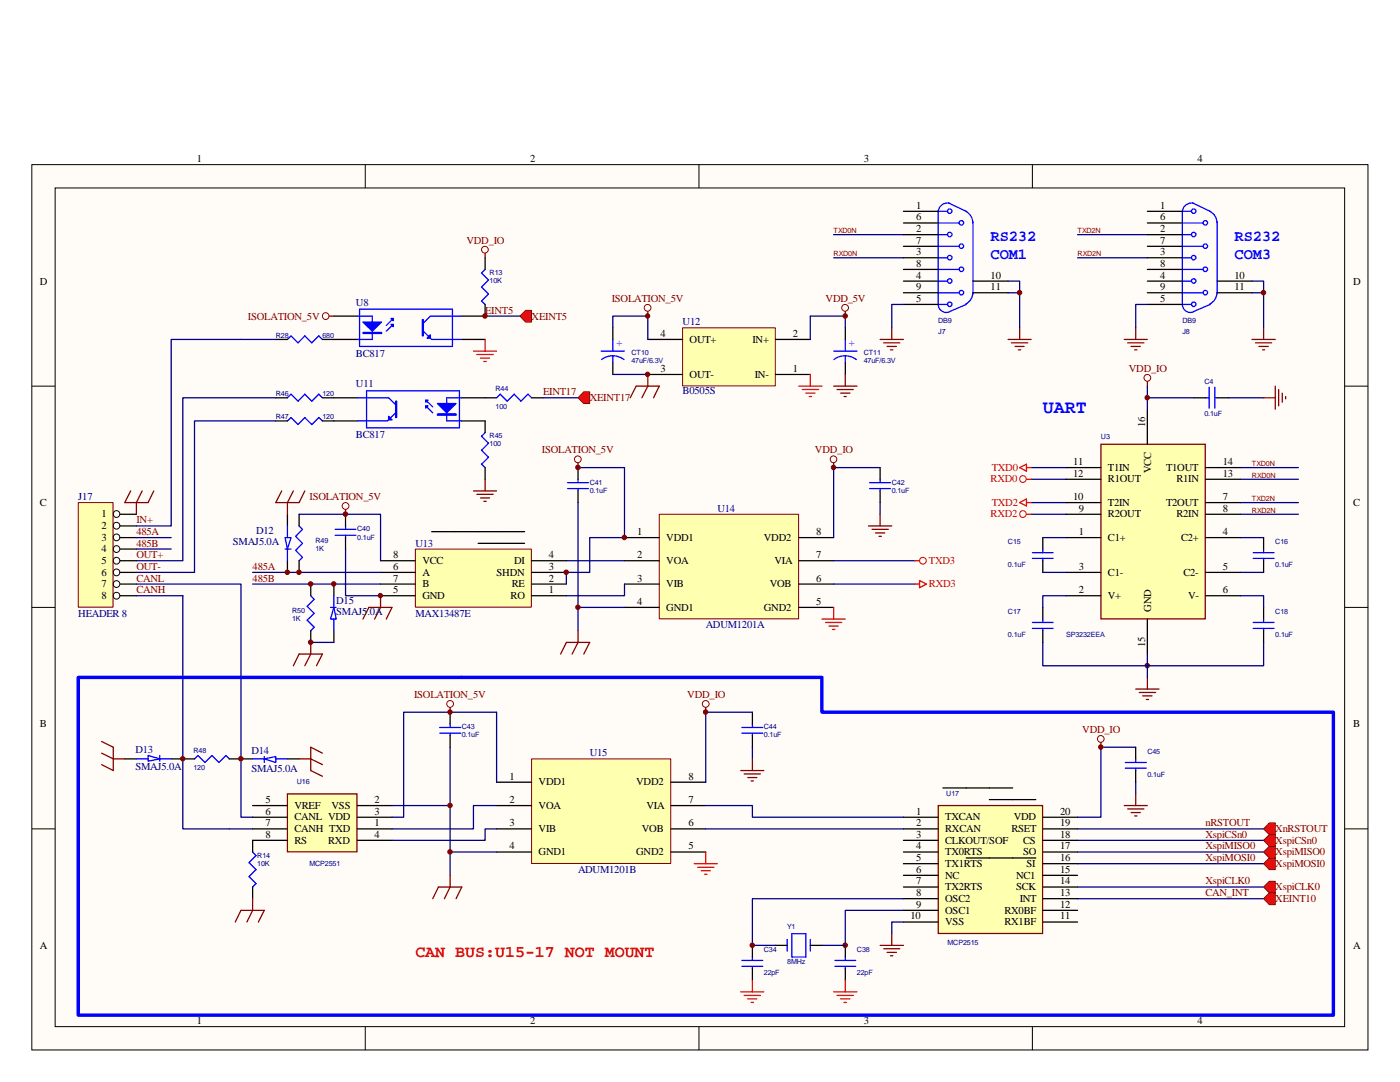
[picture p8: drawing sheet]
<svg xmlns="http://www.w3.org/2000/svg" width="279mm" height="216mm" viewBox="0 0 279 216" stroke-linecap="round" stroke-linejoin="round" font-family="sans-serif">
<path d="M6.3 32.9h266.7v176.6h-266.7z" fill="#fffcf8"/>
<g fill="none" stroke="#000" stroke-width=".2">
<path d="M6.3 32.9h266.7v176.6h-266.7zM11 37.5h257.4v167.4h-257.4zM72.9 32.9v4.6M139.5 32.9v4.6M206 32.9v4.6M6.3 77h4.7M268.4 77h4.6M6.3 121.2h4.7M268.4 121.2h4.6M6.3 165.4h4.7M268.4 165.4h4.6M72.9 204.9v4.6"/>
<path d="M139.5 204.9v4.6M206 204.9v4.6"/>
</g>
<g fill="none" stroke="#000080" stroke-width=".25">
<path d="M166.4 46.8h13.9M166.4 51.4h13.9M201.2 58.4h2.3M215.1 46.8h13.9M215.1 51.4h13.9M249.9 58.4h2.3M229 79.4h9.3M245.2 79.4h7M205.8 95.6h7M205.8 93.3h7M247.5 95.6h11.6M247.5 93.3h11.6"/>
<path d="M205.8 100.3h7M205.8 102.6h7M208.1 107.3h4.7M208.1 114.2h4.7M247.5 100.3h11.6M247.5 102.6h11.6M247.5 107.3h4.7M247.5 114.2h4.7"/>
</g>
<circle cx="229" cy="132.8" r=".45" fill="#800000" stroke="#800000" stroke-width=".2"/>
<path d="M206 124.2h4.2M206 125.4h4.2M208.1 123.5v.7M208.1 125.4v.5" fill="none" stroke="#00f" stroke-width=".25"/>
<path d="M208.1 121.2v2.3M208.1 125.9v2.3" fill="none" stroke="#000" stroke-width=".25"/>
<path d="M219.7 88.6h20.8v34.9h-20.8z" fill-rule="evenodd" fill="#ffffb0" stroke="#800000" stroke-width=".25"/>
<g fill="none" stroke="#000" stroke-width=".25">
<path d="M180.3 42.2h6.9M180.3 46.8h6.9M180.3 51.4h6.9M180.3 56.1h6.9M180.3 44.5h6.9M180.3 49.1h6.9M180.3 53.8h6.9M180.3 58.4h6.9M194.2 56.1h7M194.2 58.4h7M229 42.2h7M229 46.8h7"/>
<path d="M229 51.4h7M229 56.1h7M229 44.5h7M229 49.1h7M229 53.8h7M229 58.4h7M242.9 56.1h7M242.9 58.4h7M180.3 60.7h6.9M229 60.7h7M238.3 79.4h2.3M242.9 79.4h2.3"/>
<path d="M212.8 93.3h6.9M212.8 95.6h6.9M229 81.7v6.9M240.6 93.3h6.9M240.6 95.6h6.9M208.1 107.3v2.3M208.1 111.9v2.3M212.8 102.6h6.9M212.8 100.3h6.9M212.8 107.3h6.9M212.8 114.2h6.9M212.8 118.9h6.9"/>
<path d="M240.6 102.6h6.9M240.6 100.3h6.9M240.6 107.3h6.9M240.6 114.2h6.9M240.6 118.9h6.9M252.2 107.3v2.3M252.2 111.9v2.3M229 123.5v7M252.2 121.2v2.3M252.2 125.9v2.3"/>
</g>
<g fill="none" stroke="#00f" stroke-width=".25">
<path d="M187.2 56.1h1.9M187.2 58.4h4.2M187.2 49.1h4.2M187.2 44.5h4.2M187.2 51.4h1.9M187.2 46.8h1.9M187.2 53.8h4.2M189.1 42.2h-1.9v18.5M189.3 40.5l3.5 1.7M189.5 40.6a1.85 1.85 0 0 0-2.3 1.7M192.7 42.2a2.56 2.56 0 0 1 1.4 2.2M194.1 58.4a2.54 2.54 0 0 1-1.4 2.3"/>
<path d="M194.2 44.2v14.5M236 56.1h1.8M236 58.4h4.1M236 49.1h4.1M236 44.5h4.1M236 51.4h1.8M236 46.8h1.8M236 53.8h4.1M237.8 42.2h-1.8v18.5M238 40.5l3.5 1.7M238.2 40.6a1.82 1.82 0 0 0-2.2 1.7M241.4 42.2a2.52 2.52 0 0 1 1.5 2.2"/>
<path d="M242.9 58.4a2.51 2.51 0 0 1-1.5 2.3M242.9 44.2v14.5M187.2 60.7a1.62 1.62 0 0 0 2.4 1.5l3.2-1.5M187.2 60.7h1.9M236 60.7a1.58 1.58 0 0 0 2.3 1.5l3.2-1.5M236 60.7h1.8M240.6 79.4h.7M241.3 77.3v4.1M242.4 79.4h.5M242.4 77.3v4.1M206 110.3h4.2M206 111.4h4.2"/>
<path d="M208.1 109.6v.7M208.1 111.4v.5M250.1 110.3h4.2M250.1 111.4h4.2M252.2 109.6v.7M252.2 111.4v.5M250.1 124.2h4.2M250.1 125.4h4.2M252.2 123.5v.7M252.2 125.4v.5"/>
<circle cx="189.5" cy="46.8" r=".45"/>
<circle cx="189.5" cy="56.1" r=".45"/>
<circle cx="189.5" cy="51.4" r=".45"/>
<circle cx="189.5" cy="42.1" r=".45"/>
<circle cx="191.9" cy="44.5" r=".45"/>
<circle cx="191.9" cy="53.7" r=".45"/>
<circle cx="191.9" cy="49.1" r=".45"/>
<circle cx="191.9" cy="58.4" r=".45"/>
<circle cx="238.2" cy="56.1" r=".45"/>
<circle cx="238.2" cy="46.8" r=".45"/>
<circle cx="238.2" cy="51.4" r=".45"/>
<circle cx="238.2" cy="42.1" r=".45"/>
<circle cx="240.6" cy="44.5" r=".45"/>
<circle cx="240.6" cy="53.7" r=".45"/>
<circle cx="240.6" cy="49.1" r=".45"/>
<circle cx="240.6" cy="58.4" r=".45"/>
<circle cx="189.5" cy="60.7" r=".45"/>
<circle cx="238.2" cy="60.7" r=".45"/>
</g>
<g fill="none" stroke="#800000" stroke-width=".25">
<path d="M175.6 67.7h4.7M176.4 68.4h3.2M177 69.1h1.9M177.7 69.8h.5M178 65.4v2.3M201.2 67.7h4.6M201.8 68.4h3.3M202.6 69.1h1.8M203.2 69.8h.5M203.5 65.4v2.3M224.4 67.7h4.6M225 68.4h3.3"/>
<path d="M225.7 69.1h1.9M226.4 69.8h.5M226.7 65.4v2.3M229 76.1v.9M249.9 67.7h4.6M250.6 68.4h3.2M251.2 69.1h1.9M252 69.8h.4M252.2 79.4h2.3M252.2 65.4v2.3M254.5 77v4.7M255.2 77.7v3.3"/>
<path d="M255.9 78.4v1.9M256.6 79.1v.5M226.7 137.5h4.6M227.4 138.2h3.2M228 138.9h1.9M228.8 139.6h.4M229 135.2v2.3"/>
</g>
<circle cx="229" cy="75.4" r=".68" fill="none" stroke="#800000" stroke-width=".2"/>
<g fill="none" stroke="#f00" stroke-width=".2">
<circle cx="204.1" cy="95.6" r=".67"/>
<circle cx="204.1" cy="102.6" r=".67"/>
</g>
<path d="M203.5 93.3l1.4-.7v1.4zM204.9 95.6h.9M204.9 93.3h.9M203.5 100.3l1.4-.7v1.4zM204.9 102.6h.9M204.9 100.3h.9" fill="none" stroke="#f00" stroke-width=".25"/>
<g fill="none" stroke="#000080" stroke-width=".25">
<path d="M201.2 56.1h2.3v9.3M249.9 56.1h2.3v9.3M180.3 60.7h-2.3v4.7M229 60.7h-2.3v4.7M229 77v4.7M212.8 118.9h-4.7v2.3M247.5 118.9h4.7v2.3M208.1 128.2v4.6h44.1v-4.6M229 130.5v4.7M226.7 156.1v2.3M215.1 177h37.1M215.1 165.4h37.1"/>
<path d="M215.1 167.7h37.1M215.1 170h37.1M215.1 172.3h37.1M215.1 179.3h37.1"/>
</g>
<path d="M187.2 160.7h20.9v25.6h-20.9z" fill-rule="evenodd" fill="#ffffb0" stroke="#800000" stroke-width=".25"/>
<g fill="none" stroke="#000" stroke-width=".25">
<path d="M188.2 157.2h13.9M197.4 159.6h9.3M180.3 163.1h6.9M180.3 165.4h6.9M180.3 167.7h6.9M180.3 170h6.9M180.3 172.3h6.9M180.3 174.7h6.9M180.3 177h6.9M180.3 179.3h6.9M192.8 171.2h13.9M208.1 163.1h7"/>
<path d="M208.1 165.4h7M208.1 167.7h7M208.1 170h7M208.1 172.3h7M208.1 174.7h7M208.1 177h7M208.1 179.3h7M180.3 181.7h6.9M180.3 184h6.9M208.1 181.7h7M208.1 184h7"/>
</g>
<circle cx="219.7" cy="147.4" r=".67" fill="none" stroke="#800000" stroke-width=".2"/>
<path d="M219.7 148.2v.9M226.7 158.4v2.3M224.4 160.7h4.6M225 161.4h3.3M225.7 162.1h1.9M226.4 162.8h.5M175.6 188.6h4.7M176.4 189.3h3.2M177 190h1.9M177.7 190.7h.5M178 186.3v2.3" fill="none" stroke="#800000" stroke-width=".25"/>
<path d="M226.7 149.1h-7v14h-4.6M180.3 179.3h-30.1v9.3M180.3 181.7h-11.6v6.9M180.3 184h-2.3v2.3" fill="none" stroke="#000080" stroke-width=".25"/>
<g fill="#f00" stroke="#800000" stroke-width=".2">
<path d="M253.3 171.2h1.2v2.3h-1.2l-1.1-1.2z" fill-rule="evenodd"/>
<path d="M253.3 168.9h1.2v2.3h-1.2l-1.1-1.2z" fill-rule="evenodd"/>
<path d="M253.3 166.5h1.2v2.4h-1.2l-1.1-1.2z" fill-rule="evenodd"/>
<path d="M253.3 175.9h1.2v2.3h-1.2l-1.1-1.2z" fill-rule="evenodd"/>
</g>
<g fill="none" stroke="#00f" stroke-width=".25">
<path d="M224.6 152.1h4.2M224.6 153.3h4.2M226.7 151.4v.7M226.7 153.3v.5M148 191.6h4.2M148 192.8h4.2M150.2 191v.6M150.2 192.8v.5M157.1 187.5v2.3M158 186.3h2.8v4.7h-2.8zM161.7 187.5v2.3M166.6 191.6h4.2"/>
<path d="M166.6 192.8h4.2M168.7 191v.6M168.7 192.8v.5"/>
</g>
<path d="M226.7 149.1v2.3M226.7 153.8v2.3M150.2 188.6v2.4M150.2 193.3v2.3M154.8 188.6h2.3M161.7 188.6h2.3M168.7 188.6v2.4M168.7 193.3v2.3" fill="none" stroke="#000" stroke-width=".25"/>
<path d="M150.2 188.6h4.6M164 188.6h4.7" fill="none" stroke="#000080" stroke-width=".25"/>
<g fill="#800000" stroke="#800000" stroke-width=".2">
<circle cx="150.1" cy="188.6" r=".45"/>
<circle cx="168.7" cy="188.6" r=".45"/>
</g>
<path d="M147.8 197.9h4.6M148.5 198.6h3.3M149.2 199.3h1.8M150.2 195.6v2.3M166.4 197.9h4.6M167 198.6h3.3M167.8 199.3h1.8M168.7 195.6v2.3M149.9 200h.5M168.4 200h.5" fill="none" stroke="#f00" stroke-width=".25"/>
<g fill="#f00" stroke="#800000" stroke-width=".2">
<path d="M253.3 164.2h1.2v2.3h-1.2l-1.1-1.1z" fill-rule="evenodd"/>
<path d="M253.3 178.2h1.2v2.3h-1.2l-1.1-1.2z" fill-rule="evenodd"/>
</g>
<path d="M106.1 151.5h27.8v20.8h-27.8z" fill="#ffffb0"/>
<g fill="none" stroke="#800000" stroke-width=".2">
<path d="M106.1 151.4h27.8v20.9h-27.8z"/>
<circle cx="89.8" cy="140.5" r=".68"/>
<circle cx="140.8" cy="140.5" r=".68"/>
</g>
<path d="M89.8 142.1v2.3M89.8 146.8v2.3M99.1 156.1h7M133.9 156.1h6.9M150.2 142.1v2.3M150.2 146.8v2.3M99.1 160.7h7M99.1 165.4h7M99.1 170h7M133.9 160.7h6.9M133.9 165.4h6.9M133.9 170h6.9" fill="none" stroke="#000" stroke-width=".25"/>
<path d="M138.6 172.3h4.6M139.2 173.1h3.3M140 173.7h1.8M140.6 174.5h.5M140.8 170v2.3" fill="none" stroke="#f00" stroke-width=".25"/>
<path d="M89.8 141.2v.9M140.8 141.2v.9M147.8 153.8h4.6M148.5 154.4h3.3M149.2 155.2h1.8M149.9 155.8h.5M150.2 151.4v2.4M86.4 179.3l1.1-2.3h4.7l-1.2 2.3M89.8 174.7v2.3l-1.1 2.3" fill="none" stroke="#800000" stroke-width=".25"/>
<path d="M89.8 142.1h9.3v14M89.8 149.1v25.6M150.2 142.1h-9.4v14M150.2 149.1v2.3M140.8 160.7h9.4v2.4h30.1M140.8 165.4h39.5" fill="none" stroke="#000080" stroke-width=".25"/>
<path d="M87.8 145.2h4.1M87.8 146.3h4.1M89.8 144.4v.8M89.8 146.3v.5M148 145.2h4.2M148 146.3h4.2M150.2 144.4v.8M150.2 146.3v.5" fill="none" stroke="#00f" stroke-width=".25"/>
<path d="M57.4 158.4h13.8v11.6h-13.8z" fill-rule="evenodd" fill="#ffffb0" stroke="#800000" stroke-width=".25"/>
<path d="M50.4 160.7h7M50.4 163.1h7M50.4 165.4h7M50.4 177v2.3M57.4 167.7h-7v2.3M71.3 160.7h6.9M71.3 163.1h6.9M71.3 165.4h6.9M71.3 167.7h6.9" fill="none" stroke="#000" stroke-width=".25"/>
<path d="M89.8 142.1h-9.2v21h-2.4M78.2 160.7h11.6M89.8 170h9.3M99.1 160.7h-4.6v4.7h-16.3M99.1 165.4h-2.3v2.3h-18.6" fill="none" stroke="#000080" stroke-width=".25"/>
<path d="M50.4 170l.7 .7-1.4 1.4 1.4 1.4-1.4 1.4 1.4 1.4-.7 .7" fill="none" stroke="#00f" stroke-width=".25"/>
<path d="M50.4 179.3v2.4l-1.1 2.3M46.9 184l1.2-2.3h4.6l-1.1 2.3" fill="none" stroke="#800000" stroke-width=".25"/>
<path d="M15.7 100.3h6.9v20.9h-6.9z" fill="#ffffb0"/>
<path d="M15.6 100.3h7v20.9h-7z" fill="none" stroke="#800000" stroke-width=".2"/>
<g fill="none" stroke="#000" stroke-width=".2">
<circle cx="23.2" cy="102.6" r=".67"/>
<circle cx="23.2" cy="111.9" r=".67"/>
<circle cx="23.2" cy="114.2" r=".67"/>
<circle cx="23.2" cy="107.2" r=".67"/>
<circle cx="23.2" cy="118.9" r=".67"/>
<circle cx="23.2" cy="104.9" r=".67"/>
<circle cx="23.2" cy="116.5" r=".67"/>
<circle cx="23.2" cy="109.5" r=".67"/>
</g>
<path d="M24 102.6h3.2M24 104.9h3.2M24 107.3h3.2M24 109.6h3.2M24 111.9h3.2M24 114.2h3.2M24 116.5h3.2M24 118.9h3.2M24.9 151.4h2.3M34.2 151.4h4.6M45.8 151.4h4.6M57.4 151.4h2.3" fill="none" stroke="#000" stroke-width=".25"/>
<path d="M27.2 116.5h20.9v46.6h2.3M27.2 118.9h9.3v46.5h13.9" fill="none" stroke="#000080" stroke-width=".25"/>
<path d="M27.2 151.4h2.3M29.5 151.4v-.7l2.4 .7M29.5 151.4v.5l2.4-.5M31.9 151.4h2.3M31.9 150.7v1.2M38.8 151.4l.7-.7 1.4 1.4 1.4-1.4 1.4 1.4 1.4-1.4 .7 .7M50.4 151.4h2.3M52.7 151.4l2.3 .7v-.7M52.7 151.4l2.3-.4v.4M52.7 151v1.1M55 151.4h2.4" fill="none" stroke="#00f" stroke-width=".25"/>
<path d="M20.3 148l2.3 1.1v4.7l-2.3-1.2M20.3 150.3l2.3 1.1h2.3M59.7 151.4h2.3l2.3 1.2M64.3 150.3l-2.3-1.2v4.7l2.3 1.1" fill="none" stroke="#800000" stroke-width=".25"/>
<g fill="#800000" stroke="#800000" stroke-width=".2">
<circle cx="140.8" cy="142.1" r=".45"/>
<circle cx="89.8" cy="142.1" r=".45"/>
<circle cx="89.8" cy="160.7" r=".45"/>
<circle cx="89.8" cy="170" r=".45"/>
</g>
<path d="M131.6 102.7h27.8v20.8h-27.8z" fill="#ffffb0"/>
<g fill="none" stroke="#800000" stroke-width=".2">
<path d="M131.6 102.6h27.8v20.9h-27.8z"/>
<circle cx="115.3" cy="91.6" r=".68"/>
<circle cx="166.3" cy="91.6" r=".67"/>
</g>
<path d="M115.4 93.3v2.3M115.4 98v2.3M175.6 93.3v2.3M175.6 98v2.3M124.6 107.3h7M124.6 111.9h7M124.6 116.5h7M159.4 107.3h7M159.4 111.9h7M159.4 116.5h7M124.6 121.2h7M159.4 121.2h7" fill="none" stroke="#000" stroke-width=".25"/>
<path d="M182.6 116.5h.9M182.6 111.9h.9M183.5 115.9l1.4 .6-1.4 .8zM164 123.5h4.7M164.8 124.2h3.2M165.4 124.9h1.9M166.2 125.6h.4M166.4 121.2v2.3" fill="none" stroke="#f00" stroke-width=".25"/>
<path d="M115.4 92.4v.9M166.4 92.4v.9M173.3 104.9h4.7M174 105.6h3.3M174.7 106.3h1.9M175.4 107h.5M175.6 102.6v2.3M111.9 130.5l1.1-2.3h4.7l-1.2 2.3M115.4 125.9v2.3l-1.2 2.3" fill="none" stroke="#800000" stroke-width=".25"/>
<path d="M115.4 93.3h9.2v14M175.6 93.3h-9.2v14M115.4 100.3v25.6M166.4 116.5h16.2M166.4 111.9h16.2M175.6 100.3v2.3M115.4 121.2h9.2" fill="none" stroke="#000080" stroke-width=".25"/>
<path d="M113.3 96.3h4.1M113.3 97.5h4.1M115.4 95.6v.7M115.4 97.5v.5M173.6 96.3h4.1M173.6 97.5h4.1M175.6 95.6v.7M175.6 97.5v.5" fill="none" stroke="#00f" stroke-width=".25"/>
<circle cx="184.2" cy="111.9" r=".68" fill="none" stroke="#f00" stroke-width=".2"/>
<g fill="#800000" stroke="#800000" stroke-width=".2">
<circle cx="219.7" cy="149.1" r=".45"/>
<circle cx="229" cy="79.3" r=".45"/>
<circle cx="252.2" cy="58.4" r=".45"/>
<circle cx="166.3" cy="93.3" r=".45"/>
<circle cx="115.3" cy="93.3" r=".45"/>
<circle cx="115.3" cy="121.2" r=".45"/>
</g>
<path d="M82.9 109.6h23.1v11.6h-23.1z" fill="#ffffb0"/>
<g fill="none" stroke="#800000" stroke-width=".2">
<path d="M82.9 109.6h23.1v11.6h-23.1z"/>
<circle cx="96.8" cy="49.8" r=".68"/>
<circle cx="65" cy="63.1" r=".67"/>
<circle cx="69" cy="101" r=".68"/>
</g>
<g fill="none" stroke="#000" stroke-width=".25">
<path d="M96.8 51.4v2.4M55 79.4h2.4M55 67.7h2.4M64.3 79.4h7M64.3 67.7h7M66.6 63.1h4.7M92.2 79.4h6.9M92.2 67.7h4.6M96.8 60.7v2.4h-4.6M106.1 79.4h2.3M55 84h2.4M64.3 84h7"/>
<path d="M92.2 84h4.6M57.4 102.6v2.3M57.4 111.9v2.3M59.7 102.6v2.3M59.7 111.9v2.3M62 116.5v2.4M66.6 116.5v2.4M69 102.6v2.3M69 107.3v2.3M75.9 118.9h7M75.9 116.5h7M75.9 114.2h7"/>
<path d="M75.9 111.9h7M86.1 106.1h18.6M95.4 108.4h9.3M106.1 118.9h6.9M106.1 116.5h6.9M106.1 114.2h6.9M106.1 111.9h6.9M62 125.9v2.3M66.6 125.9v2.3"/>
</g>
<g fill="none" stroke="#800000" stroke-width=".25">
<path d="M96.8 50.5v.9M65.7 63.1h.9M26.1 98l-1.2 2.3h4.6l1.2-2.3M28.4 98l-1.2 2.3v2.3M94.5 98h4.6M95.2 98.6h3.2M95.9 99.4h1.8M96.8 95.6v2.4M69 101.7v.9M75.9 118.9v2.3l-1.1 2.3M96.6 100h.4M58.5 132.8l1.2-2.3h4.6l-1.1 2.3"/>
<path d="M62 128.2v2.3l-1.2 2.3M72.4 123.5l1.2-2.3h4.6l-1.1 2.3"/>
</g>
<g fill="none" stroke="#00f" stroke-width=".25">
<path d="M96.8 53.8l-.7 .7 1.4 1.4-1.4 1.4 1.4 1.4-1.4 1.4 .7 .6M57.4 79.4l.7-.7 1.4 1.4 1.3-1.4 1.4 1.4 1.4-1.4 .7 .7M57.4 67.7l.7-.7 1.4 1.4 1.3-1.4 1.4 1.4 1.4-1.4 .7 .7M71.3 79.4h6.3l1.4 1.3M71.3 63.1h3v4.6h-3M71.8 61.7h18.5v7.4h-18.5zM73.2 78h18.5v7.4h-18.5zM78.5 64.7l-1.4 1.4M78.5 63.5l-1.4 1.4M84.5 66.1l1.6 1.6h6.1M85 79.8l1.4 1.4M92.2 79.4h-3v4.6h3"/>
<path d="M92.2 63.1h-6.3l-1.4 1.4M99.1 79.4l.7-.7 1.4 1.4 1.4-1.4 1.4 1.4 1.4-1.4 .7 .7M57.4 84l.7-.7 1.4 1.4 1.3-1.4 1.4 1.4 1.4-1.4 .7 .7M79 82.4l-1.7 1.6h-6M85 81l1.4 1.4M56.9 109.6h1.2M57.4 107.3h.7l-.7 2.3M57.4 107.3h-.5l.5 2.3M57.4 104.9v2.4M57.4 109.6v2.3M59.7 104.9l.7 .7-1.4 1.4 1.4 1.4-1.4 1.4 1.4 1.4-.7 .7M62 118.9l.7 .7-1.4 1.4 1.4 1.4-1.4 1.3 1.4 1.4-.7 .8"/>
<path d="M66.6 118.9v2.3M66.9 105.6h4.1M66.9 106.8h4.1M69 104.9v.7M69 106.8v.5M66 121.2h1.1M66.6 121.2l-.6 2.3h.6M66.6 121.2l.5 2.3h-.5M66.6 123.5v2.4"/>
</g>
<g fill="none" stroke="#000080" stroke-width=".25">
<path d="M55 79.4h-18.5v32.5h-9.3M55 67.7h-20.8v37.2h-7M96.8 63.1h7M108.4 79.4h7M55 84h-16.2v30.2h-11.6M27.2 107.3h7M27.2 109.6h7M50.4 116.5h16.2M59.7 102.6h16.2v9.3M69 109.6v9.3h6.9M113 111.9h11.6M124.6 116.5v2.4h-11.6"/>
<path d="M62 128.2h4.6"/>
</g>
<g fill="#00f" stroke="#00f" stroke-width=".25">
<path d="M87.3 80.5h3.7l-1.8 1.9z" fill-rule="evenodd"/>
<path d="M87.3 82.6h3.7v.2h-3.7z" fill-rule="evenodd"/>
<path d="M85 79.8h.4l-.4 .5z" fill-rule="evenodd"/>
<path d="M85 81h.4l-.4 .4z" fill-rule="evenodd"/>
<path d="M79 80.1h.2v3.2h-.2z" fill-rule="evenodd"/>
<path d="M77.6 83.1l.6 .7h-.6z" fill-rule="evenodd"/>
<path d="M72.4 64.3h3.8l-1.9 1.8z" fill-rule="evenodd"/>
<path d="M72.4 66.3h3.8v.2h-3.8z" fill-rule="evenodd"/>
<path d="M78 63.5h.5v.5z" fill-rule="evenodd"/>
<path d="M78 64.7h.5v.5z" fill-rule="evenodd"/>
<path d="M84.3 63.8h.2v3.2h-.2z" fill-rule="evenodd"/>
<path d="M85.9 66.8v.7h-.7z" fill-rule="evenodd"/>
</g>
<g fill="#800000" stroke="#800000" stroke-width=".2">
<circle cx="48.1" cy="151.4" r=".45"/>
<circle cx="75.9" cy="118.8" r=".44"/>
<circle cx="68.9" cy="102.6" r=".45"/>
</g>
<path d="M94.5 70.1h4.6M95.2 70.7h3.2M95.9 71.5h1.8M96.6 72.1h.4M96.8 67.7v2.4" fill="none" stroke="#f00" stroke-width=".25"/>
<path d="M136.3 65.4h18.4v11.6h-18.4z" fill="#ffffb0"/>
<g fill="none" stroke="#800000" stroke-width=".2">
<path d="M136.2 65.4h18.5v11.6h-18.5z"/>
<circle cx="129.2" cy="61.4" r=".68"/>
<circle cx="168.7" cy="61.4" r=".68"/>
</g>
<path d="M129.3 74.7h6.9M129.3 67.7h6.9M154.8 74.7h6.9M154.8 67.7h6.9M168.7 65.4v2.3M168.7 72.4v2.3M96.8 84v2.3M96.8 93.3v2.3" fill="none" stroke="#000" stroke-width=".25"/>
<path d="M125.8 79.4l1.2-2.4h4.6l-1.2 2.4M129.3 74.7v2.3l-1.2 2.4M129.3 62.1v1M166.4 77h4.6M167 77.7h3.3M167.8 78.4h1.8M168.4 79.1h.5M168.7 62.1v1M168.7 74.7v2.3" fill="none" stroke="#800000" stroke-width=".25"/>
<path d="M129.3 63.1v4.6M168.7 65.4v-2.3h-7v4.6" fill="none" stroke="#000080" stroke-width=".25"/>
<path d="M159.4 77h4.6M160.1 77.7h3.3M160.8 78.4h1.8M161.5 79.1h.5M161.7 74.7v2.3" fill="none" stroke="#f00" stroke-width=".25"/>
<path d="M166.4 70.1h4.6M166.4 71.8a3.7 3.7 0 0 1 4.5 0M168.7 67.7v2.4M168.7 71v1.4M96.8 86.3l-.7 .7 1.4 1.4-1.4 1.4 1.4 1.4-1.4 1.4 .7 .7" fill="none" stroke="#00f" stroke-width=".25"/>
<g fill="#800000" stroke="#800000" stroke-width=".2">
<circle cx="203.5" cy="58.4" r=".45"/>
<circle cx="168.7" cy="63.1" r=".45"/>
</g>
<g fill="#f00" stroke="#800000" stroke-width=".2">
<path d="M103.8 63.1l1.1-1.2h1.2v2.4h-1.2z" fill-rule="evenodd"/>
<path d="M116.5 78.2h1.2v2.3h-1.2l-1.1-1.1z" fill-rule="evenodd"/>
</g>
<path d="M120 70.1h4.6M122.3 71l1.4 .3 .8 .5M122.3 71l-1.4 .3-.8 .5M122.3 67.7v2.4M122.3 71v1.4" fill="none" stroke="#00f" stroke-width=".25"/>
<path d="M122.3 65.4v2.3M122.3 72.4v2.3" fill="none" stroke="#000" stroke-width=".25"/>
<path d="M122.3 74.7h7M129.3 63.1h-7v2.3M50.4 114.2h25.5M66.6 116.5h9.3M124.6 107.3h-6.9v6.9h-4.7v2.3" fill="none" stroke="#000080" stroke-width=".25"/>
<g fill="#800000" stroke="#800000" stroke-width=".2">
<circle cx="129.2" cy="74.7" r=".44"/>
<circle cx="129.2" cy="63.1" r=".44"/>
<circle cx="96.8" cy="63.1" r=".45"/>
<circle cx="62" cy="116.5" r=".45"/>
<circle cx="62" cy="128.2" r=".45"/>
<circle cx="59.7" cy="114.2" r=".45"/>
<circle cx="66.6" cy="116.5" r=".45"/>
<circle cx="36.5" cy="151.4" r=".45"/>
<circle cx="57.3" cy="114.2" r=".45"/>
<circle cx="113" cy="114.2" r=".45"/>
<circle cx="124.6" cy="107.2" r=".45"/>
</g>
<path d="M56.2 98l-1.2 2.3h4.7l1.1-2.3M58.5 98l-1.1 2.3v2.3" fill="none" stroke="#800000" stroke-width=".25"/>
<path d="M15.6 135.2h148.4v6.9h102.1v60.5h-250.5z" fill="none" stroke="#00f" stroke-width=".68"/>
<text font-size="3.7" fill="#00f" x="208.1" y="82.4">UART</text>
<text font-size="3.3" fill="#f00" x="82.9" y="190.9">CAN BUS:U15-17 NOT MOUNT</text>
<g font-size="3.1" fill="#00f">
<text x="197.7" y="48.2">RS232</text>
<text x="197.7" y="51.7">COM1</text>
<text x="246.4" y="48.2">RS232</text>
<text x="246.4" y="51.7">COM3</text>
</g>
<g font-size="2.1">
<text x="39.3" y="32.3">1</text>
<text x="105.8" y="32.3">2</text>
<text x="172.4" y="32.3">3</text>
<text x="239" y="32.3">4</text>
<text x="182.8" y="41.7">1</text>
<text x="231.5" y="41.7">1</text>
<text x="182.8" y="46.3">2</text>
<text x="182.8" y="44">6</text>
<text x="231.5" y="46.3">2</text>
<text x="231.5" y="44">6</text>
<text x="182.8" y="51">3</text>
<text x="182.8" y="48.6">7</text>
<text x="182.8" y="53.3">8</text>
<text x="231.5" y="51">3</text>
<text x="231.5" y="48.6">7</text>
<text x="231.5" y="53.3">8</text>
<text x="8" y="56.8">D</text>
<text x="182.8" y="55.6">4</text>
<text x="182.8" y="57.9">9</text>
<text x="197.7" y="55.6">10</text>
<text x="197.7" y="57.9">11</text>
<text x="231.5" y="55.6">4</text>
<text x="231.5" y="57.9">9</text>
<text x="246.4" y="55.6">10</text>
<text x="246.4" y="57.9">11</text>
<text x="270" y="56.8">D</text>
<text x="182.8" y="60.2">5</text>
<text x="231.5" y="60.2">5</text>
<text x="131.8" y="67.2">4</text>
<text x="137.6" y="68.4">OUT+</text>
<text x="150.2" y="68.4">IN+</text>
<text x="158.2" y="67.2">2</text>
<text x="131.8" y="74.2">3</text>
<text x="137.6" y="75.4">OUT-</text>
<text x="150.6" y="75.4">IN-</text>
<text x="158.2" y="74.2">1</text>
<text x="228.6" y="85.2" transform="rotate(-90 228.6 85.2)">16</text>
<text x="214.2" y="92.8">11</text>
<text x="214.2" y="95.1">12</text>
<text x="221.1" y="94">T1IN</text>
<text x="229.7" y="94.4" transform="rotate(-90 229.7 94.4)">VCC</text>
<text x="232.7" y="94">T1OUT</text>
<text x="244.1" y="92.8">14</text>
<text x="244.1" y="95.1">13</text>
<text x="8" y="100.9">C</text>
<text x="214.2" y="99.8">10</text>
<text x="221.1" y="96.3">R1OUT</text>
<text x="221.1" y="100.9">T2IN</text>
<text x="232.7" y="100.9">T2OUT</text>
<text x="234.8" y="96.3">R1IN</text>
<text x="244.1" y="99.8">7</text>
<text x="270" y="100.9">C</text>
<text x="20.3" y="103.3">1</text>
<text x="20.3" y="105.6">2</text>
<text x="20.3" y="107.9">3</text>
<text x="127.2" y="106.8">1</text>
<text x="133" y="107.9">VDD1</text>
<text x="152.4" y="107.9">VDD2</text>
<text x="162.9" y="106.8">8</text>
<text x="215.3" y="102.1">9</text>
<text x="215.3" y="106.8">1</text>
<text x="221.1" y="103.3">R2OUT</text>
<text x="221.1" y="107.9">C1+</text>
<text x="234.8" y="103.3">R2IN</text>
<text x="235.7" y="107.9">C2+</text>
<text x="244.1" y="106.8">4</text>
<text x="244.1" y="102.1">8</text>
<text x="20.3" y="110.2">4</text>
<text x="20.3" y="112.6">5</text>
<text x="78.5" y="113.7">6</text>
<text x="78.5" y="111.4">8</text>
<text x="84.3" y="112.6">VCC</text>
<text x="102.6" y="112.6">DI</text>
<text x="109.6" y="113.7">3</text>
<text x="109.6" y="111.4">4</text>
<text x="127.2" y="111.4">2</text>
<text x="133" y="112.6">VOA</text>
<text x="154.6" y="112.6">VIA</text>
<text x="162.9" y="111.4">7</text>
<text x="215.3" y="113.7">3</text>
<text x="244.1" y="113.7">5</text>
<text x="20.3" y="114.9">6</text>
<text x="20.3" y="117.2">7</text>
<text x="20.3" y="119.5">8</text>
<text x="78.5" y="118.4">5</text>
<text x="78.5" y="116">7</text>
<text x="84.3" y="119.5">GND</text>
<text x="84.3" y="114.9">A</text>
<text x="84.3" y="117.2">B</text>
<text x="99.1" y="114.9">SHDN</text>
<text x="101.9" y="119.5">RO</text>
<text x="102.2" y="117.2">RE</text>
<text x="109.6" y="118.4">1</text>
<text x="109.6" y="116">2</text>
<text x="127.2" y="116">3</text>
<text x="133" y="117.2">VIB</text>
<text x="153.6" y="117.2">VOB</text>
<text x="162.9" y="116">6</text>
<text x="215.3" y="118.4">2</text>
<text x="221.1" y="114.9">C1-</text>
<text x="221.1" y="119.5">V+</text>
<text x="236.2" y="114.9">C2-</text>
<text x="237.1" y="119.5">V-</text>
<text x="244.1" y="118.4">6</text>
<text x="127.2" y="120.7">4</text>
<text x="133" y="121.9">GND1</text>
<text x="152.4" y="121.9">GND2</text>
<text x="162.9" y="120.7">5</text>
<text x="229.7" y="122.1" transform="rotate(-90 229.7 122.1)">GND</text>
<text x="228.6" y="129.1" transform="rotate(-90 228.6 129.1)">15</text>
<text x="8" y="145.1">B</text>
<text x="270" y="145.1">B</text>
<text x="101.7" y="155.6">1</text>
<text x="137.4" y="155.6">8</text>
<text x="53" y="160.2">5</text>
<text x="58.8" y="161.4">VREF</text>
<text x="66.2" y="161.4">VSS</text>
<text x="74.8" y="160.2">2</text>
<text x="101.7" y="160.2">2</text>
<text x="107.5" y="156.7">VDD1</text>
<text x="107.5" y="161.4">VOA</text>
<text x="127" y="156.7">VDD2</text>
<text x="129" y="161.4">VIA</text>
<text x="137.4" y="160.2">7</text>
<text x="53" y="162.6">6</text>
<text x="53" y="164.9">7</text>
<text x="53" y="167.2">8</text>
<text x="58.8" y="163.7">CANL VDD</text>
<text x="58.8" y="166">CANH TXD</text>
<text x="74.8" y="167.2">4</text>
<text x="74.8" y="162.6">3</text>
<text x="74.8" y="164.9">1</text>
<text x="101.7" y="164.9">3</text>
<text x="107.5" y="166">VIB</text>
<text x="128.1" y="166">VOB</text>
<text x="137.4" y="164.9">6</text>
<text x="182.8" y="162.6">1</text>
<text x="182.8" y="164.9">2</text>
<text x="182.8" y="167.2">3</text>
<text x="188.6" y="163.7">TXCAN</text>
<text x="188.6" y="166">RXCAN</text>
<text x="201.8" y="166">RSET</text>
<text x="202.3" y="163.7">VDD</text>
<text x="211.6" y="164.9">19</text>
<text x="211.6" y="167.2">18</text>
<text x="211.6" y="162.6">20</text>
<text x="58.8" y="168.4">RS</text>
<text x="65.5" y="168.4">RXD</text>
<text x="101.7" y="169.5">4</text>
<text x="107.5" y="170.7">GND1</text>
<text x="127" y="170.7">GND2</text>
<text x="137.4" y="169.5">5</text>
<text x="182.8" y="169.5">4</text>
<text x="182.8" y="171.8">5</text>
<text x="188.6" y="168.4">CLKOUT/SOF</text>
<text x="188.6" y="170.7">TX0RTS</text>
<text x="188.6" y="173">TX1RTS</text>
<text x="204.2" y="170.7">SO</text>
<text x="204.2" y="168.4">CS</text>
<text x="204.9" y="173">SI</text>
<text x="211.6" y="171.8">16</text>
<text x="211.6" y="169.5">17</text>
<text x="182.8" y="174.2">6</text>
<text x="182.8" y="176.5">7</text>
<text x="182.8" y="178.8">8</text>
<text x="188.6" y="175.3">NC</text>
<text x="188.6" y="177.7">TX2RTS</text>
<text x="202.8" y="177.7">SCK</text>
<text x="202.8" y="175.3">NC1</text>
<text x="211.6" y="178.8">13</text>
<text x="211.6" y="176.5">14</text>
<text x="211.6" y="174.2">15</text>
<text x="181.7" y="183.5">10</text>
<text x="182.8" y="181.1">9</text>
<text x="188.6" y="180">OSC2</text>
<text x="188.6" y="182.3">OSC1</text>
<text x="188.6" y="184.6">VSS</text>
<text x="200.4" y="184.6">RX1BF</text>
<text x="200.4" y="182.3">RX0BF</text>
<text x="203.5" y="180">INT</text>
<text x="211.6" y="183.5">11</text>
<text x="211.6" y="181.1">12</text>
<text x="8" y="189.3">A</text>
<text x="270" y="189.3">A</text>
<text x="39.3" y="204.4">1</text>
<text x="105.8" y="204.4">2</text>
<text x="172.4" y="204.4">3</text>
<text x="239" y="204.4">4</text>
</g>
<g font-size="2.1" fill="#800000">
<text x="93.1" y="48.6">VDD_IO</text>
<text x="49.5" y="63.8">ISOLATION_5V</text>
<text x="96.8" y="62.6">EINT5</text>
<text x="106.1" y="63.8">XEINT5</text>
<text x="122.1" y="60.2">ISOLATION_5V</text>
<text x="164.8" y="60.2">VDD_5V</text>
<text x="225.3" y="74.2">VDD_IO</text>
<text x="108.4" y="78.9">EINT17</text>
<text x="117.7" y="80">XEINT17</text>
<text x="108.2" y="90.5">ISOLATION_5V</text>
<text x="162.6" y="90.5">VDD_IO</text>
<text x="61.8" y="99.8">ISOLATION_5V</text>
<text x="27.2" y="106.8">485A</text>
<text x="27.2" y="104.4">IN+</text>
<text x="27.2" y="111.4">OUT+</text>
<text x="27.2" y="113.7">OUT-</text>
<text x="27.2" y="109.1">485B</text>
<text x="50.4" y="113.7">485A</text>
<text x="27.2" y="116">CANL</text>
<text x="27.2" y="118.4">CANH</text>
<text x="50.4" y="116">485B</text>
<text x="82.6" y="139.3">ISOLATION_5V</text>
<text x="137.2" y="139.3">VDD_IO</text>
<text x="216" y="146.3">VDD_IO</text>
<text x="240.6" y="167.2">XspiCSn0</text>
<text x="240.6" y="164.9">nRSTOUT</text>
<text x="254.5" y="166">XnRSTOUT</text>
<text x="240.6" y="171.8">XspiMOSI0</text>
<text x="240.6" y="169.5">XspiMISO0</text>
<text x="254.5" y="173">XspiMOSI0</text>
<text x="254.5" y="170.7">XspiMISO0</text>
<text x="254.5" y="168.4">XspiCSn0</text>
<text x="240.6" y="176.5">XspiCLK0</text>
<text x="240.6" y="178.8">CAN_INT</text>
<text x="254.5" y="177.7">XspiCLK0</text>
<text x="254.5" y="180">XEINT10</text>
</g>
<g font-size="2.1" fill="#000080">
<text x="71" y="61">U8</text>
<text x="136.2" y="64.9">U12</text>
<text x="71" y="71.2">BC817</text>
<text x="71" y="77.2">U11</text>
<text x="136.2" y="78.6">B0505S</text>
<text x="71" y="87.5">BC817</text>
<text x="15.6" y="99.8">J17</text>
<text x="51.1" y="106.5">D12</text>
<text x="143.2" y="102.1">U14</text>
<text x="46.5" y="108.8">SMAJ5.0A</text>
<text x="82.9" y="109.1">U13</text>
<text x="15.6" y="123">HEADER 8</text>
<text x="67.1" y="120.5">D15</text>
<text x="67.1" y="122.8">SMAJ5.0A</text>
<text x="82.9" y="123">MAX13487E</text>
<text x="140.8" y="125.3">ADUM1201A</text>
<text x="27" y="150.2">D13</text>
<text x="27" y="153.7">SMAJ5.0A</text>
<text x="50.2" y="150.5">D14</text>
<text x="50.2" y="154">SMAJ5.0A</text>
<text x="117.7" y="150.9">U15</text>
<text x="115.4" y="174.2">ADUM1201B</text>
</g>
<g font-size="2.1" fill="#00f">
<text x="123" y="69.1">+</text>
<text x="169.4" y="69.1">+</text>
</g>
<g font-size="2.1" fill="#f00">
<text x="197.9" y="94">TXD0</text>
<text x="197.7" y="96.3">RXD0</text>
<text x="197.9" y="100.9">TXD2</text>
<text x="197.7" y="103.3">RXD2</text>
<text x="185.4" y="112.6">TXD3</text>
<text x="185.4" y="117.2">RXD3</text>
</g>
<g font-size="1.4" fill="#800000">
<text x="166.4" y="46.5">TXD0N</text>
<text x="215.1" y="46.5">TXD2N</text>
<text x="166.4" y="51.1">RXD0N</text>
<text x="215.1" y="51.1">RXD2N</text>
<text x="249.9" y="93">TXD0N</text>
<text x="249.9" y="95.3">RXD0N</text>
<text x="249.9" y="99.9">TXD2N</text>
<text x="249.9" y="102.3">RXD2N</text>
</g>
<g font-size="1.4" fill="#000080">
<text x="97.7" y="54.9">R13</text>
<text x="97.7" y="56.5">10K</text>
<text x="187.2" y="64.4">DB9</text>
<text x="236" y="64.4">DB9</text>
<text x="55" y="67.4">R28</text>
<text x="64.3" y="67.4">680</text>
<text x="126" y="70.9">CT10</text>
<text x="172.4" y="70.9">CT11</text>
<text x="187.2" y="66.7">J7</text>
<text x="236" y="66.7">J8</text>
<text x="126" y="72.5">47uF/6.3V</text>
<text x="172.4" y="72.5">47uF/6.3V</text>
<text x="240.4" y="76.7">C4</text>
<text x="55" y="83.7">R47</text>
<text x="55" y="79">R46</text>
<text x="64.3" y="83.7">120</text>
<text x="64.3" y="79">120</text>
<text x="98.9" y="78.1">R44</text>
<text x="98.9" y="81.6">100</text>
<text x="240.4" y="83">0.1uF</text>
<text x="97.7" y="87.4">R45</text>
<text x="97.7" y="89">100</text>
<text x="219.7" y="87.6">U3</text>
<text x="117.7" y="96.7">C41</text>
<text x="117.7" y="98.3">0.1uF</text>
<text x="178" y="96.7">C42</text>
<text x="178" y="98.3">0.1uF</text>
<text x="71.3" y="106">C40</text>
<text x="71.3" y="107.7">0.1uF</text>
<text x="62.9" y="108.3">R49</text>
<text x="62.9" y="110">1K</text>
<text x="201.2" y="108.6">C15</text>
<text x="201.2" y="113.2">0.1uF</text>
<text x="254.5" y="108.6">C16</text>
<text x="254.5" y="113.2">0.1uF</text>
<text x="58.3" y="122.3">R50</text>
<text x="58.3" y="123.9">1K</text>
<text x="201.2" y="122.5">C17</text>
<text x="254.5" y="122.5">C18</text>
<text x="201.2" y="127.2">0.1uF</text>
<text x="212.8" y="127.2">SP3232EEA</text>
<text x="254.5" y="127.2">0.1uF</text>
<text x="92.2" y="145.5">C43</text>
<text x="92.2" y="147.2">0.1uF</text>
<text x="152.4" y="145.5">C44</text>
<text x="152.4" y="147.2">0.1uF</text>
<text x="38.6" y="150.2">R48</text>
<text x="38.6" y="153.7">120</text>
<text x="229" y="150.4">C45</text>
<text x="229" y="155.1">0.1uF</text>
<text x="59.2" y="156.5">U16</text>
<text x="188.8" y="158.8">U17</text>
<text x="51.4" y="171.1">R14</text>
<text x="51.4" y="172.7">10K</text>
<text x="61.8" y="172.7">MCP2551</text>
<text x="157.1" y="185.3">Y1</text>
<text x="152.4" y="189.9">C34</text>
<text x="171" y="189.9">C38</text>
<text x="189.1" y="188.6">MCP2515</text>
<text x="152.4" y="194.6">22pF</text>
<text x="157.1" y="192.3">8MHz</text>
<text x="171" y="194.6">22pF</text>
</g>
</svg>
